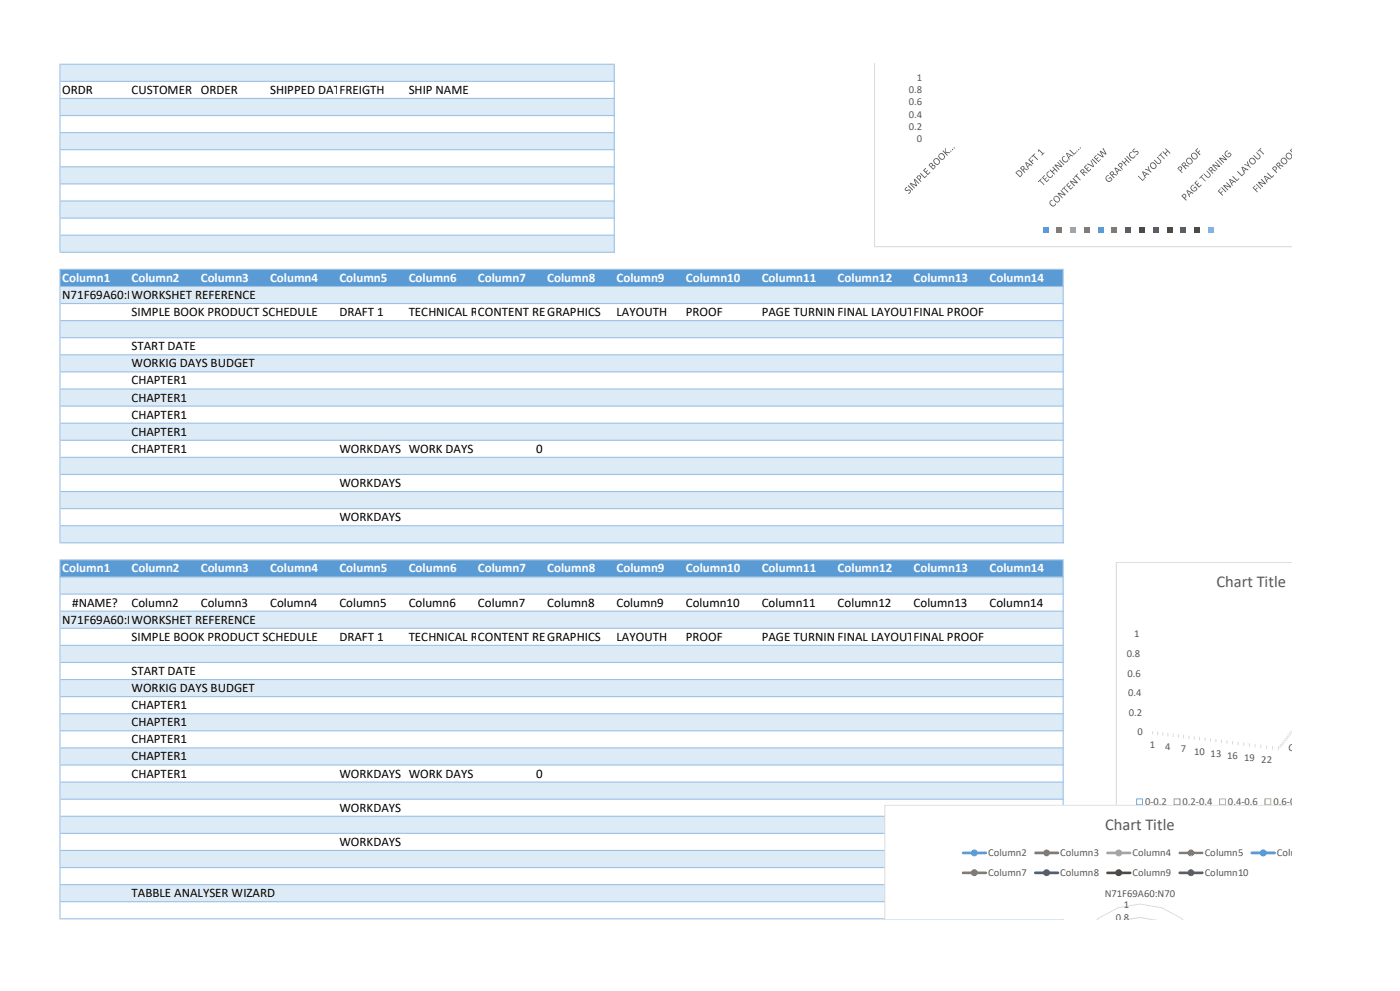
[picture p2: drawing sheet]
<svg xmlns="http://www.w3.org/2000/svg" width="420mm" height="297mm" viewBox="0 0 420 297" stroke-linecap="round" stroke-linejoin="round" font-family="sans-serif">
<path d="M18.2 19.4h166.1v5h-166.1zM18.2 29.5h166.1v5.2h-166.1zM18.2 39.8h166.1v5.1h-166.1zM18.2 50h166.1v5.2h-166.1zM18.2 60.2h166.1v5.2h-166.1zM18.2 70.5h166.1v5.1h-166.1z" fill-rule="evenodd" fill="#ddebf7"/>
<path d="M18.2 80.7h300.8v5.2h-300.8z" fill="#5b9bd5"/>
<path d="M18.2 85.9h300.8v5.1h-300.8zM18.2 96.1h300.8v5.2h-300.8zM18.2 106.3h300.8v5.2h-300.8zM18.2 116.6h300.8v5.2h-300.8zM18.2 126.8h300.8v5.2h-300.8zM18.2 137.1h300.8v5.1h-300.8zM18.2 147.3h300.8v5.2h-300.8zM18.2 157.6h300.8v5.1h-300.8z" fill-rule="evenodd" fill="#ddebf7"/>
<path d="M18.2 167.8h300.8v5.2h-300.8z" fill="#5b9bd5"/>
<path d="M18.2 172.9h300.8v5.2h-300.8zM18.2 183.2h300.8v5.1h-300.8zM18.2 193.4h300.8v5.2h-300.8zM18.2 203.7h300.8v5.1h-300.8zM18.2 213.9h300.8v5.2h-300.8zM18.2 224.2h300.8v5.1h-300.8zM18.2 234.4h300.8v5.2h-300.8zM18.2 244.6h300.8v5.2h-300.8zM18.2 254.9h300.8v5.2h-300.8zM18.2 265.1h300.8v5.2h-300.8z" fill-rule="evenodd" fill="#ddebf7"/>
<g fill="#9bc2e6">
<path d="M17.8 19.1h.4v56.7h-.4zM17.8 80.6h.4v82.3h-.4zM318.8 80.9h.3v82h-.3zM17.8 167.6h.4v107.9h-.4zM184.1 19.4h.3v56.4h-.3zM318.8 168h.3v107.5h-.3z" fill-rule="evenodd"/>
<path d="M18.2 19.1h166.2v.3h-166.2zM18.2 24.2h166.2v.4h-166.2zM18.2 29.3h166.2v.4h-166.2zM18.2 34.5h166.2v.3h-166.2zM18.2 39.6h166.2v.3h-166.2zM18.2 44.7h166.2v.3h-166.2zM18.2 49.8h166.2v.4h-166.2zM18.2 54.9h166.2v.4h-166.2zM18.2 60.1h166.2v.3h-166.2zM18.2 65.2h166.2v.3h-166.2zM18.2 70.3h166.2v.4h-166.2zM18.2 75.4h166.2v.4h-166.2zM18.2 80.6h300.9v.3h-300.9zM18.2 85.7h300.9v.3h-300.9zM18.2 90.8h300.9v.3h-300.9zM18.2 95.9h300.9v.4h-300.9zM18.2 101h300.9v.4h-300.9zM18.2 106.2h300.9v.3h-300.9zM18.2 111.3h300.9v.3h-300.9zM18.2 116.4h300.9v.4h-300.9zM18.2 121.5h300.9v.4h-300.9zM18.2 126.7h300.9v.3h-300.9zM18.2 131.8h300.9v.3h-300.9zM18.2 136.9h300.9v.3h-300.9zM18.2 142h300.9v.4h-300.9zM18.2 147.2h300.9v.3h-300.9zM18.2 152.3h300.9v.3h-300.9zM18.2 157.4h300.9v.3h-300.9zM18.2 162.5h300.9v.4h-300.9zM18.2 167.6h300.9v.4h-300.9zM18.2 172.8h300.9v.3h-300.9zM18.2 177.9h300.9v.3h-300.9zM18.2 183h300.9v.3h-300.9zM18.2 188.1h300.9v.4h-300.9zM18.2 193.3h300.9v.3h-300.9zM18.2 198.4h300.9v.3h-300.9zM18.2 203.5h300.9v.3h-300.9zM18.2 208.6h300.9v.4h-300.9zM18.2 213.7h300.9v.4h-300.9zM18.2 218.9h300.9v.3h-300.9zM18.2 224h300.9v.3h-300.9zM18.2 229.1h300.9v.3h-300.9zM18.2 234.2h300.9v.4h-300.9zM18.2 239.4h300.9v.3h-300.9zM18.2 244.5h300.9v.3h-300.9zM18.2 249.6h300.9v.3h-300.9zM18.2 254.7h300.9v.4h-300.9zM18.2 259.8h300.9v.4h-300.9zM18.2 265h300.9v.3h-300.9zM18.2 270.1h300.9v.3h-300.9zM18.2 275.2h300.9v.3h-300.9z" fill-rule="evenodd"/>
</g>
<path d="M262.3 19h125.1v54.9h-125.1z" fill="#fff"/>
<g fill="#595959">
<path d="M271.6 56.3l.3-.2 .3 .2a.41 .41 0 0 0-.5 .3 .41 .41 0 0 0 .2 .5 .41 .41 0 0 0 .5-.3 .59 .59 0 0 1 .8 .6 .59 .59 0 0 1-.8 .5 .43 .43 0 0 0 .6-.4 .43 .43 0 0 0-.6-.4 .57 .57 0 0 1-.8 0 .57 .57 0 0 1 0-.8zM272.4 55.5l1.5 1.4-.1 .2-1.5-1.4zM273.1 54.8l1.7 .7-.6-1.6 .2-.3 1.4 1.4-.2 .2-1.2-1.3 .7 1.9-1.9-.7 1.3 1.2-.2 .2-1.4-1.4zM275.3 52.7a.67 .67 0 0 1 1 .2 .67 .67 0 0 1-.4 .9l.5 .6-.2 .2-1.3-1.4zM275.5 52.8l-.3 .3 .5 .6 .4-.6-.3-.3zM276 51.9h.2l1.2 1.2 .5-.6 .2 .2-.8 .7zM277.7 50.3l.1 .2-.5 .5 .4 .5 .5-.5 .1 .1-.4 .5 .5 .5 .5-.5 .2 .1-.8 .8-1.4-1.4zM278.9 49.1a.52 .52 0 0 1 .6-.2 .52 .52 0 0 1 .3 .6 .56 .56 0 0 1 .8 .2 .56 .56 0 0 1-.2 .8l-.5 .3-1.3-1.3zM279.2 49.1l-.4 .3 .5 .5 .4-.5zM279.4 50l.6 .5 .2-.3a.35 .35 0 0 0 0-.5 .35 .35 0 0 0-.5 .1zM280.4 47.5a.98 .98 0 0 1 1.6 .7 .98 .98 0 0 1-1.4 1l-.1-.1a.94 .94 0 0 1-.1-1.6zM280.4 47.8a.79 .79 0 0 0 .2 1.1 .79 .79 0 0 0 1.1-.2l-.3-.7a.62 .62 0 0 0-1-.2zM281.8 46.1a.98 .98 0 0 1 1.3-.1 .98 .98 0 0 1 .2 1.3 .98 .98 0 0 1-1.3 .4 .99 .99 0 0 1-.2-1.6zM281.9 46.3a.73 .73 0 0 0 .3 1.2 .73 .73 0 0 0 1-.7l-.3-.4a.63 .63 0 0 0-1-.1zM282.8 45.1l.8 .6-.2-1.1 .2-.2 .2 1.1 1.3 .2-.3 .2-1.2-.2 .7 .7-.2 .3zM285.1 45.3a.18 .18 0 0 1 .3 0 .18 .18 0 0 1-.3 0zM285.6 44.8a.17 .17 0 0 1 .3 0 .17 .17 0 0 1-.3 0zM286 44.3a.2 .2 0 0 1 .4 0 .2 .2 0 0 1-.4 0z"/>
<path d="M304.6 51.7a1.07 1.07 0 0 1 1.8-.3 1.07 1.07 0 0 1-.4 1.7zM304.9 51.7l1.1 1.1a.81 .81 0 0 0 .2-1.2 .81 .81 0 0 0-1.3 .1zM306.4 49.9a.55 .55 0 0 1 .7-.1 .55 .55 0 0 1 .2 .7l1 .3-.2 .3-.6-.3-.5 .2 .6 .6-.2 .2-1.4-1.3zM306.5 50.2l-.2 .1 .5 .5 .2-.2a.34 .34 0 0 0 0-.5 .34 .34 0 0 0-.5 .1zM307.6 48.7l2.1 .8-.2 .2-.5-.3-.6 .6 .2 .5-.2 .2zM307.8 48.9l.5 1 .5-.5zM308.6 47.8l.7-.6 .1 .1-.6 .5 .5 .5 .5-.5 .2 .1-.5 .6 .5 .6-.1 .2zM309.4 46.9l1.1-.9 .1 .1-.5 .4 1.3 1.3-.2 .2-1.2-1.3-.5 .4zM311.5 44.8l1.4 1.2 .3-.3 .2 .1-.9 .8 .2-.5-1-1-.2 .5-.1-.1z"/>
<path d="M312.3 53.5l.2 .1-.4 .5 1.2 1.2-.1 .2-1.3-1.3-.4 .5-.2-.2zM312.6 53.2l.8-.7-.5 .7 .5 .4 .5-.4-.4 .6 .5 .5 .6-.6 .1 .2-.7 .7zM314.1 51.7l.5-.3 .3 .1a.74 .74 0 0 0-.4 1.3 .74 .74 0 0 0 1.3-.4 .41 .41 0 0 1 .1 .4 .41 .41 0 0 1-.3 .3 1.07 1.07 0 0 1-1.3-.1 1.07 1.07 0 0 1-.2-1.3zM315 50.8l.6 .6 .7-.7-.6-.5 .2-.2 1.4 1.4-.2 .1-.7-.6-.6 .6 .6 .7-.1 .2-1.4-1.4zM317.3 48.5l1.4 1.4-.3 .2-1.7-.5 1.1 1.2-.1 .1-1.4-1.3 .4-.3 1.6 .5-1.1-1.1zM317.8 48l.1-.1 1.4 1.5-.2 .1zM318.7 47.1l.5-.4 .3 .2a.74 .74 0 0 0-.4 1.3 .74 .74 0 0 0 1.3-.4l.1 .1a.87 .87 0 0 1-.7 .9 .87 .87 0 0 1-1-.6l-.2-.6zM320 45.8l1.9 .9-.1 .2-.5-.2-.6 .5 .2 .5-.1 .2-1-1.8zM320.1 46.1l.4 .9 .6-.5zM320.9 44.9l1.3 1.2 .6-.5 .1 .2-.7 .6-1.4-1.4zM322.9 45.3a.2 .2 0 0 1 .4 0 .2 .2 0 0 1-.4 0zM323.4 44.8a.2 .2 0 0 1 .4 0 .2 .2 0 0 1-.4 0zM323.9 44.3a.2 .2 0 0 1 .4 0 .2 .2 0 0 1-.4 0z"/>
<path d="M315.2 60l.4-.1 .2 .2a.74 .74 0 0 0-.4 1.2 .74 .74 0 0 0 1.3-.4v.1a.88 .88 0 0 1-.7 .9 .88 .88 0 0 1-1-.6 .9 .9 0 0 1 .2-1.3zM316.3 58.9a.97 .97 0 0 1 1.6 .5 .97 .97 0 0 1-1.2 1.2 1 1 0 0 1-.4-1.7zM316.4 59.1a.74 .74 0 0 0 .3 1.2 .74 .74 0 0 0 1-.7l-.2-.4a.68 .68 0 0 0-1.1-.1zM318.2 57l1.5 1.3-.3 .3-1.8-.6 1.3 1.2-.2 .2-1.4-1.3 .4-.3 1.6 .5zM319.5 55.7l.2 .2-.4 .4 1.2 1.2-.1 .2-1.3-1.2-.4 .4-.1-.1zM319.8 55.4l.8-.7-.5 .8 .5 .4 .6-.4-.5 .5 .5 .6 .6-.6 .2 .1-.8 .7zM320.9 54.3l.3-.2 1.7 .6-1.1-1.1 .2-.3 1.3 1.5-.4 .1-1.6-.5 1.2 1.2-.3 .2zM323.2 52.1l.1 .1-.3 .4 1.2 1.3-.1 .2-1.4-1.3-.4 .5-.1-.2zM324 51.3l.3-.3a.53 .53 0 0 1 .7-.2 .53 .53 0 0 1 .2 .7l1.1 .3-.2 .2-.9-.3-.3 .2 .6 .6-.1 .2zM324.3 51.3l.4 .5 .3-.2a.35 .35 0 0 0 0-.5 .35 .35 0 0 0-.6 0zM325.2 50l.8-.6 .1 .1-.6 .6 .4 .4 .6-.5 .1 .2-.5 .5 .5 .5 .6-.6 .1 .2-.8 .7zM327.2 48.1l.2-.1 .8 1.8-.2 .3-1.9-.9 .2-.2 1.7 .8zM327.6 47.7l.1-.1 1.4 1.4-.2 .1zM328.1 47.1l.8-.7 .1 .2-.6 .6 .5 .4 .6-.4-.5 .6 .5 .5 .6-.6 .2 .1-.8 .8zM330 45.3l1.6 .8-.8-1.6 .2-.1 .9 1.8-.2 .2-1.4-.8 .8 1.3-.3 .3-1.7-1 .2-.2 1.5 .9z"/>
<path d="M331.9 52.7l.5-.2 .3 .1a.8 .8 0 0 0-.7 1.2 .8 .8 0 0 0 1.4-.1l-.4-.4-.3 .3-.2-.1 .6-.5 .6 .6a1.03 1.03 0 0 1-1.5 .8 1.03 1.03 0 0 1-.3-1.7zM333.2 51.5a.52 .52 0 0 1 .7-.1 .52 .52 0 0 1 .2 .7l1 .3-.2 .2-.8-.3-.4 .3 .6 .6-.1 .2-1.4-1.3zM333.3 51.7l-.2 .2 .5 .5 .3-.5-.2-.3zM334.5 50.2l2 .9-.2 .2-.5-.2-.6 .5 .1 .7-1-1.8zM334.6 50.5l.5 .9 .5-.5zM335.7 49a.67 .67 0 0 1 1.1 .2 .67 .67 0 0 1-.5 1l.5 .5v.1l-1.5-1.3zM335.8 49.2l-.2 .2 .6 .6 .1-.2a.41 .41 0 0 0 .1-.6 .41 .41 0 0 0-.6 0zM336.5 48.2l.7 .5 .7-.7-.6-.5 .2-.2 1.4 1.4-.2 .2-.7-.7-.6 .7 .6 .6-.2 .2zM338 46.8l1.4 1.3-.1 .1-1.4-1.3zM339 45.6h.6a.76 .76 0 0 0-.3 1.3 .76 .76 0 0 0 1.2-.4l.1 .1a.85 .85 0 0 1-.6 .9 .85 .85 0 0 1-1-.4 .93 .93 0 0 1 0-1.5zM339.9 44.7l.4-.2 .2 .2a.41 .41 0 0 0-.5 .3 .41 .41 0 0 0 .2 .5 .41 .41 0 0 0 .6-.2 .59 .59 0 0 1 .8 .6 .59 .59 0 0 1-.9 .5 .42 .42 0 0 0 .6-.4 .42 .42 0 0 0-.6-.4 .57 .57 0 0 1-.8-.1 .57 .57 0 0 1 0-.8z"/>
<path d="M341.4 52.8l.1-.1 1.3 1.2 .5-.5 .2 .2-.8 .6zM342.7 51.5l.2-.1 1.9 .9-.2 .1-.5-.2-.6 .6 .2 .5-.1 .2zM342.9 51.6l.5 1 .5-.5zM343.5 50.7l.2-.1 .9 .3-.3-.9 .2-.2a2.2 2.2 0 0 0 .9 1.8l-.2 .1-.5-.5zM345.2 48.9a.99 .99 0 0 1 1.7 .5 .99 .99 0 0 1-1.3 1.1 1.04 1.04 0 0 1-.4-1.6zM345.4 49.1a.76 .76 0 0 0 .2 1.1 .76 .76 0 0 0 1.1-.5l-.3-.5a.61 .61 0 0 0-1-.1zM346.2 48l.2-.1 .8 .8a.5 .5 0 0 0 .8 .1 .5 .5 0 0 0-.1-.8l-.8-1 1 .9a.75 .75 0 0 1 0 1 .75 .75 0 0 1-1.1 0zM347.4 46.7l1.1-1 .1 .2-.4 .4 1.3 1.3-.3 .2-1.2-1.3-.4 .4zM348.7 45.4l.2-.1 .6 .6 .6-.6-.6-.6 .3-.2 1.3 1.4-.2 .2-.6-.7-.6 .7 .6 .6-.2 .2z"/>
<path d="M353.6 50.1a.67 .67 0 0 1 1 .1 .67 .67 0 0 1-.4 1l.5 .6-1.5-1.3zM353.8 50.2l-.3 .3 .6 .5 .3-.6-.3-.3zM354.8 48.9a.52 .52 0 0 1 .7-.1 .52 .52 0 0 1 .1 .6l1.1 .4-.1 .2-.8-.3-.4 .1-.1 .1 .6 .6-.1 .2-1.4-1.4zM354.9 49l-.2 .3 .5 .4 .3-.6zM356.1 47.5a.98 .98 0 0 1 1.6 .5 .98 .98 0 0 1-1.3 1.1l-.2-.2a.89 .89 0 0 1-.1-1.4zM356.2 47.7a.78 .78 0 0 0 .2 1.1 .78 .78 0 0 0 1.1-.2l-.2-.8a.62 .62 0 0 0-1.1-.1zM357.6 46a.97 .97 0 0 1 1.6 .5 .97 .97 0 0 1-1.2 1.2 1 1 0 0 1-.4-1.7zM357.7 46.2a.74 .74 0 0 0 .3 1.2 .74 .74 0 0 0 1-.7l-.3-.4a.68 .68 0 0 0-1-.1zM358.6 45l.7-.6 .1 .2-.5 .5 .5 .5 .6-.5-.5 .6 .6 .7-.2 .1z"/>
<path d="M354.8 58.3a.67 .67 0 0 1 1 .1 .67 .67 0 0 1-.3 1l.5 .5-.2 .2-1.3-1.3zM354.9 58.5l-.1 .2 .5 .6 .2-.2a.41 .41 0 0 0 0-.6 .41 .41 0 0 0-.6 0zM356 57.1l.2-.1 1.9 .9-.3 .2-.5-.3-.5 .6 .2 .5-.2 .2zM356.2 57.3l.5 1 .5-.6zM357.3 55.8l.2-.2a.38 .38 0 0 1 .3-.3 .38 .38 0 0 1 .4 .2 .8 .8 0 0 0-.7 1.3 .8 .8 0 0 0 1.4-.2l-.4-.4-.3 .3-.2-.1 .6-.5 .6 .6a1.03 1.03 0 0 1-1.4 .8 1.03 1.03 0 0 1-.5-1.5zM359 54.1l.2 .1-.6 .6 .5 .4 .5-.5 .1 .2-.5 .5 .5 .5 .6-.6 .2 .1-.8 .8-1.4-1.4zM360.7 52.4l.2 .1-.4 .5 1.2 1.2-.1 .2-1.3-1.3-.4 .5-.2-.2zM361.9 51.2l.2-.1 .8 .8a.76 .76 0 0 1 0 1.1 .76 .76 0 0 1-1 0l-.9-.9 .2-.2 .8 .9a.5 .5 0 0 0 .8 .1 .5 .5 0 0 0 0-.7zM362.8 50.3a.53 .53 0 0 1 .8-.2 .53 .53 0 0 1 .1 .7l1.1 .4-.3 .2-.9-.3-.2 .2 .6 .6-.2 .2-1.3-1.4zM363 50.4l-.2 .3 .4 .4 .4-.6-.3-.2zM364.6 48.5l1.5 1.3-.5 .2-1.6-.5 1.2 1.2-.1 .2-1.5-1.4 .3-.3 1.8 .6-1.2-1.2zM365.2 47.9l1.4 1.3-.1 .2-1.4-1.4zM366.6 46.5l.1-.1 1.4 1.4-.1 .2h-.3l-1.6-.5 1.1 1.2-.1 .2-1.4-1.4 .3-.3 1.7 .6zM367.7 45.4l.4-.3 .3 .1a.82 .82 0 0 0-.6 1.3 .82 .82 0 0 0 1.4-.1l-.4-.5-.4 .4-.1-.2 .5-.5 .6 .6a1.05 1.05 0 0 1-1.5 .9 1.05 1.05 0 0 1-.2-1.7z"/>
<path d="M365.4 57.2l.7-.6-.4 .6 .4 .5 .7-.5-.5 .7 .6 .6-.2 .1zM366.4 56.2l.1-.1 1.4 1.4-.2 .1zM367 55.6l.3-.2 1.6 .5-1.1-1.1 .2-.2 1.4 1.4-.4 .2-1.7-.5 1.2 1.2-.2 .2zM368.8 53.7l2 .8-.2 .2-.4-.2-.6 .6 .2 .4-.1 .3zM369 53.9l.5 1 .5-.5zM369.7 52.8l1.4 1.2 .5-.5 .2 .1-.8 .7zM371.2 51.3l1.4 1.2 .5-.5 .2 .2-.8 .6-1.4-1.3zM372.5 50l2 .8-.2 .3-.5-.3-.5 .6 .2 .5-.1 .2zM372.7 50.2l.5 1 .4-.5zM374.2 48.3l.1 .1a2.26 2.26 0 0 0 .9 1.7l-.2 .2-.5-.5-1.3-.4 .2-.3 1 .4-.3-.9zM375 47.5a.98 .98 0 0 1 1.7 .5 .98 .98 0 0 1-1.4 1.1l-.2-.2a.98 .98 0 0 1-.1-1.4zM375.2 47.7a.76 .76 0 0 0 .2 1.1 .76 .76 0 0 0 1.1-.3l-.4-.7a.63 .63 0 0 0-.9-.1zM376.9 45.7l.1-.1 .9 .8a.76 .76 0 0 1 0 1.1 .76 .76 0 0 1-1 0l-.9-1 .1-.1 .9 .9a.5 .5 0 0 0 .7 .1 .5 .5 0 0 0 0-.7zM378.2 44.3l.2 .2-.4 .4 1.2 1.2-.1 .2-1.3-1.2-.4 .4-.2-.1z"/>
<path d="M376.5 55.5l.1 .2-.5 .6 .5 .4 .5-.5 .1 .1-.5 .6 .7 .6-.2 .2-1.4-1.4zM376.9 55.2l1.5 1.3-.2 .1zM377.4 54.6l.3-.2 1.7 .5-1.2-1.1 .3-.2 1.3 1.5-.4 .1-1.7-.5 1.2 1.2-.2 .2zM379.3 52.7l2 .9-.2 .2-.5-.3-.6 .6 .2 .5-.1 .2zM379.4 53l.5 .9 .5-.5zM380.2 51.8l1.4 1.2 .5-.5 .1 .2-.8 .6zM382 50a.66 .66 0 0 1 1 .2 .66 .66 0 0 1-.4 .9l.6 .6-.2 .2-1.4-1.4zM381.9 50.4l.6 .6 .2-.2a.41 .41 0 0 0 0-.6 .41 .41 0 0 0-.6 0zM383.2 48.9a.53 .53 0 0 1 .7-.1 .53 .53 0 0 1 .1 .7l1.1 .3-.2 .2-.7-.3-.5 .2 .6 .6-.1 .2-1.5-1.3zM383.2 49.1l-.2 .2 .5 .5 .2-.2a.34 .34 0 0 0 0-.6 .34 .34 0 0 0-.5 .1zM384.5 47.5a.98 .98 0 0 1 1.6 .5 .98 .98 0 0 1-1.3 1.1 1.01 1.01 0 0 1-.3-1.6zM384.6 47.7a.73 .73 0 0 0 .3 1.2 .73 .73 0 0 0 1-.7l-.3-.4a.61 .61 0 0 0-1-.1zM386 46a1 1 0 0 1 1.5 .4 1 1 0 0 1-.7 1.4l-.6-.2a1.02 1.02 0 0 1-.2-1.6zM386.1 46.2a.76 .76 0 0 0 .3 1.2 .76 .76 0 0 0 1-.6l-.3-.5a.68 .68 0 0 0-1-.1zM387.4 44.4l-.1 .7 .1 .5v-.6v1.5l-.4-1.4z"/>
</g>
<path d="M312.8 68h1.7v1.7h-1.7z" fill="#5b9bd5"/>
<path d="M316.9 68h1.7v1.7h-1.7z" fill="#ed7d31"/>
<path d="M321.1 68h1.7v1.7h-1.7z" fill="#a5a5a5"/>
<path d="M325.2 68h1.7v1.7h-1.7z" fill="#ffc000"/>
<path d="M329.3 68h1.7v1.7h-1.7z" fill="#4472c4"/>
<path d="M333.5 68h1.7v1.7h-1.7z" fill="#70ad47"/>
<path d="M337.6 68h1.7v1.7h-1.7z" fill="#255e91"/>
<path d="M341.7 68h1.8v1.7h-1.8z" fill="#9e480e"/>
<path d="M345.9 68h1.7v1.7h-1.7z" fill="#636363"/>
<path d="M350 68h1.7v1.7h-1.7z" fill="#997300"/>
<path d="M354.1 68h1.8v1.7h-1.8z" fill="#264478"/>
<path d="M358.3 68h1.7v1.7h-1.7z" fill="#43682b"/>
<path d="M362.4 68h1.8v1.7h-1.8z" fill="#7cafdd"/>
<path d="M262.2 19h125.2v55.1h-125.1zM262.3 19h.2v54.9l-.2-.1 125.1 .1v-54.9z" fill="#d9d9d9"/>
<path d="M334.9 168.6h52.5v76.8h-52.5z" fill="#fff"/>
<g fill="#d9d9d9">
<path d="M383.5 223.7h1v.3h-1zM384 223.1h1v.3h-1zM384.4 222.5h1v.3h-1zM384.9 221.9h1v.3h-1zM385.4 221.3h1v.3h-1zM385.8 220.7h1v.3h-1zM386.2 220.1h1.1v.3h-1.1zM386.7 219.6h.7v.3h-.7zM387.1 219h.3v.3h-.3zM387.4 218.5v.3zM387.4 218v.3zM387.4 217.4v.3zM387.4 216.9v.3zM387.4 216.4v.3z"/>
<path d="M345.7 219.1h.2v1h-.2zM347.1 219.3h.3v1h-.3zM348.7 219.5h.3v1h-.3zM350.2 219.7h.3v1h-.3zM351.8 219.9h.3v1h-.3zM353.4 220.1h.3v1h-.3zM354.9 220.3h.3v1h-.3zM356.5 220.5h.3v1h-.3zM358.1 220.7h.3v1h-.3zM359.7 220.9h.3v1h-.3zM361.4 221.1h.3v1h-.3zM363 221.3h.3v1h-.3zM364.6 221.5h.3v1h-.3zM366.3 221.7h.3v1h-.3zM367.9 221.9h.3v1h-.3zM369.6 222.1h.3v1h-.3zM371.3 222.3h.3v1.1h-.3zM373 222.5h.3v1.1h-.3zM374.7 222.8h.2v1h-.2zM376.4 223h.3v1h-.3zM378.1 223.2h.3v1h-.3zM379.8 223.4h.3v1h-.3zM381.6 223.6h.3v1.1h-.3zM383.4 223.9h.2v1h-.2z"/>
</g>
<path d="M340.9 239.3h1.9v2h-1.9zM341 239.6l.1-.2v1.8l-.1-.2h1.7l-.1 .2v-1.8l.1 .2z" fill="#5b9bd5"/>
<path d="M352.1 239.3h2v2h-2zM352.2 239.6l.1-.2v1.8l-.1-.2h1.8l-.2 .2v-1.8l.2 .2z" fill="#ed7d31"/>
<path d="M365.8 239.3h1.9v2h-1.9zM365.8 239.6l.2-.2v1.8l-.2-.2h1.8l-.1 .2v-1.8l.1 .2z" fill="#a5a5a5"/>
<path d="M379.4 239.3h1.9v2h-1.9zM379.5 239.6l.1-.2v1.8l-.1-.2h1.8l-.2 .2v-1.8l.2 .2z" fill="#ffc000"/>
<path d="M334.8 168.5l52.6-.1v77.1h-52.6zM334.9 168.7l.1-.1v76.8l-.1-.1 52.5 .1v-76.8z" fill="#d9d9d9"/>
<path d="M265.4 241.3h122v34.2h-122z" fill="#fff"/>
<path d="M342 275.6h1.3zM343.2 275.6h1.3zM344.3 275.6h1.1zM345.2 275.6h.8zM345.7 275.6h.4zM345.5 275.6h.6zM344.8 275.6h1zM343.8 275.6h1.2zM342.6 275.6h1.3zM341.3 275.6h1.3zM340 275.6h1.3zM338.9 275.6h1.2zM338.2 275.6h.9zM337.8 275.6h.6zM337.8 275.6h.4zM337.9 275.6h.8zM338.5 275.6h1.1zM339.4 275.6h1.3zM340.7 275.6h1.3zM342 275.6h2.6zM344.5 275.6h2.5zM346.8 275.6h2zM348.6 275.6h1.3zM349.6 275.6h.5zM349.2 275.6h.9zM347.8 275.6h1.7zM345.7 275.6h2.3zM343.2 275.6h2.6zM340.6 275.6h2.7zM338.1 275.6h2.6zM336 275.6h2.2zM334.5 275.6h1.6zM333.8 275.6h.9zM333.8 275.6h.5zM334.1 275.6h1.2zM335.1 275.6h2zM337 275.6h2.4zM339.3 275.6h2.7zM342 275.6h3.9zM345.8 275.6h3.7zM349.3 275.6h2.9zM352 275.6h1.8zM353.5 275.6h.7zM352.9 275.6h1.2zM350.8 275.6h2.3zM347.6 275.6h3.3zM343.9 275.6h3.9zM339.9 275.6h4.1zM336.2 275.6h3.8zM333 275.6h3.3zM330.8 275.6h2.4zM329.8 275.6h1.2zM329.8 275.6h.6zM330.2 275.6h1.7zM331.7 275.6h2.9zM334.5 275.6h3.6zM338 275.6h4zM342 274.8l5.2 .8-5.2-.5zM347.1 275.6h4.8zM351.7 275.6h3.9zM355.3 275.6h2.4zM357.5 275.6h.7zM356.6 275.6h1.5zM353.7 275.6h3.1zM349.6 275.6h4.3zM344.6 275.6h5.1zM339.3 275.6h5.3zM334.2 275.6h5.1zM330 275.6h4.3zM327.1 275.6h3.1zM325.8 275.6h1.5zM325.8 275.6h.7zM326.2 275.6h2.4zM328.4 275.6h3.8zM332 275.6h4.8zM336.7 275.6l5.3-.8v.3zM342 270.8l6.5 1.1v.3l-6.5-1.1zM348.6 271.9l5.8 3.2-.1 .2-5.9-3.1zM354.2 275.3l.3-.2 4.4 .5zM358.7 275.6h2.9zM361.4 275.6h.8zM360.3 275.6h1.9zM356.7 275.6h3.9zM351.5 275.6h5.4zM345.2 275.6h6.4zM338.6 275.6h6.7zM332.3 275.6h6.4zM327.1 275.6h5.3zM323.4 275.6h3.8zM321.7 275.6h1.9zM321.7 275.6h.9zM322.3 275.6h2.9zM325 275.6l4.5-.5 .2 .2zM329.5 275.1l5.9-3.2 .1 .3-5.9 3.1zM335.4 271.9l6.6-1.1v.3l-6.6 1.1z" fill="#d9d9d9"/>
<g fill="#5b9bd5">
<path d="M288.7 255.3l7-.1 .4 .5-.4 .3h-6.8l-.4-.3z"/>
<path d="M291.3 255.6a1.02 1.02 0 0 1 2 0 1.02 1.02 0 0 1-2 0zM291.5 255.6a.76 .76 0 0 0 1.5 0 .76 .76 0 0 0-1.5 0z"/>
<circle cx="292.3" cy="255.6" r=".88"/>
</g>
<g fill="#ed7d31">
<path d="M310.4 255.3l7-.1 .4 .5-.4 .3h-6.8l-.4-.3z"/>
<path d="M313 255.6a1.02 1.02 0 0 1 2 0 1.02 1.02 0 0 1-2 0zM313.2 255.6a.76 .76 0 0 0 1.5 0 .76 .76 0 0 0-1.5 0z"/>
<circle cx="313.9" cy="255.6" r=".88"/>
</g>
<g fill="#a5a5a5">
<path d="M332 255.3l7-.1 .4 .5-.4 .3h-6.8l-.3-.3z"/>
<path d="M334.6 255.6a1.02 1.02 0 0 1 2 0 1.02 1.02 0 0 1-2 0zM334.8 255.6a.8 .8 0 0 0 1.6 0 .8 .8 0 0 0-1.6 0z"/>
<circle cx="335.6" cy="255.6" r=".88"/>
</g>
<g fill="#ffc000">
<path d="M353.7 255.3l7-.1 .4 .5-.4 .3h-6.8l-.4-.3z"/>
<path d="M356.3 255.6a1.02 1.02 0 0 1 2 0 1.02 1.02 0 0 1-2 0zM356.5 255.6a.76 .76 0 0 0 1.5 0 .76 .76 0 0 0-1.5 0z"/>
<circle cx="357.3" cy="255.6" r=".88"/>
</g>
<g fill="#4472c4">
<path d="M375.3 255.3l7-.1 .4 .5-.4 .3h-6.8l-.3-.3z"/>
<path d="M377.9 255.6a1.05 1.05 0 0 1 2.1 0 1.05 1.05 0 0 1-2.1 0zM378.2 255.6a.76 .76 0 0 0 1.5 0 .76 .76 0 0 0-1.5 0z"/>
<circle cx="378.9" cy="255.6" r=".88"/>
</g>
<g fill="#70ad47">
<path d="M288.6 261.4l.3-.2h6.8l.4 .4-.4 .4h-6.8l-.3-.2z"/>
<path d="M291.3 261.6a1.02 1.02 0 0 1 2 0 1.02 1.02 0 0 1-2 0zM291.5 261.5a.76 .76 0 0 0 1.5 0 .76 .76 0 0 0-1.5 0z"/>
<circle cx="292.3" cy="261.5" r=".88"/>
</g>
<g fill="#255e91">
<path d="M310.3 261.4l.3-.2h6.8l.4 .4-.4 .4h-6.8l-.3-.2z"/>
<path d="M313 261.6a1.02 1.02 0 0 1 2 0 1.02 1.02 0 0 1-2 0zM313.2 261.5a.76 .76 0 0 0 1.5 0 .76 .76 0 0 0-1.5 0z"/>
<circle cx="313.9" cy="261.5" r=".88"/>
</g>
<g fill="#9e480e">
<path d="M331.9 261.4l.3-.2h6.8l.4 .4-.4 .4h-6.8l-.3-.2z"/>
<path d="M334.6 261.6a1.02 1.02 0 0 1 2 0 1.02 1.02 0 0 1-2 0zM334.8 261.5a.8 .8 0 0 0 1.6 0 .8 .8 0 0 0-1.6 0z"/>
<circle cx="335.6" cy="261.5" r=".88"/>
</g>
<g fill="#636363">
<path d="M353.6 261.4l.3-.2h6.8l.4 .4-.4 .4h-6.8l-.3-.2z"/>
<path d="M356.3 261.6a1.02 1.02 0 0 1 2 0 1.02 1.02 0 0 1-2 0zM356.5 261.5a.76 .76 0 0 0 1.5 0 .76 .76 0 0 0-1.5 0z"/>
<circle cx="357.3" cy="261.5" r=".88"/>
</g>
<path d="M265.4 241.2h122v34.4h-122.1zM265.4 241.5l.2-.2v34.3h-.2h122v-34.3z" fill="#d9d9d9"/>
<g font-size="5" fill="#595959">
<text x="364.9" y="175.9">Chart Title</text>
<text x="331.5" y="248.7">Chart Title</text>
</g>
<g font-size="3.9">
<text x="18.7" y="28.2">ORDR</text>
<text x="39.5" y="28.2">CUSTOMER ORDER</text>
<text x="81" y="28.2">SHIPPED DATA</text>
<text x="101.8" y="28.2">FREIGTH</text>
<text x="122.6" y="28.2">SHIP NAME</text>
<text x="18.7" y="89.6">N71F69A60:N70</text>
<text x="39.5" y="89.6">WORKSHET REFERENCE</text>
<text x="39.5" y="94.7">SIMPLE BOOK PRODUCT SCHEDULE</text>
<text x="101.8" y="94.7">DRAFT 1</text>
<text x="122.6" y="94.7">TECHNICAL REVIEW</text>
<text x="143.4" y="94.7">CONTENT REVIEW</text>
<text x="164.2" y="94.7">GRAPHICS</text>
<text x="185" y="94.7">LAYOUTH</text>
<text x="205.7" y="94.7">PROOF</text>
<text x="228.5" y="94.7">PAGE TURNINGFINAL LAYOUTFINAL PROOF</text>
<text x="39.5" y="105">START DATE</text>
<text x="39.5" y="110.1">WORKIG DAYS BUDGET</text>
<text x="39.5" y="115.2">CHAPTER1</text>
<text x="39.5" y="120.4">CHAPTER1</text>
<text x="39.5" y="125.5">CHAPTER1</text>
<text x="39.5" y="130.6">CHAPTER1</text>
<text x="39.5" y="135.7">CHAPTER1</text>
<text x="101.8" y="135.7">WORKDAYS WORK DAYS</text>
<text x="160.8" y="135.7">0</text>
<text x="101.8" y="146">WORKDAYS</text>
<text x="101.8" y="156.2">WORKDAYS</text>
<text x="21.7" y="181.8">#NAME?</text>
<text x="39.5" y="181.8">Column2</text>
<text x="60.2" y="181.8">Column3</text>
<text x="81" y="181.8">Column4</text>
<text x="101.8" y="181.8">Column5</text>
<text x="122.6" y="181.8">Column6</text>
<text x="143.4" y="181.8">Column7</text>
<text x="164.2" y="181.8">Column8</text>
<text x="185" y="181.8">Column9</text>
<text x="205.7" y="181.8">Column10</text>
<text x="228.5" y="181.8">Column11</text>
<text x="251.3" y="181.8">Column12</text>
<text x="274.1" y="181.8">Column13</text>
<text x="296.8" y="181.8">Column14</text>
<text x="18.7" y="186.9">N71F69A60:N70</text>
<text x="39.5" y="186.9">WORKSHET REFERENCE</text>
<text x="39.5" y="192.1">SIMPLE BOOK PRODUCT SCHEDULE</text>
<text x="101.8" y="192.1">DRAFT 1</text>
<text x="122.6" y="192.1">TECHNICAL REVIEW</text>
<text x="143.4" y="192.1">CONTENT REVIEW</text>
<text x="164.2" y="192.1">GRAPHICS</text>
<text x="185" y="192.1">LAYOUTH</text>
<text x="205.7" y="192.1">PROOF</text>
<text x="228.5" y="192.1">PAGE TURNINGFINAL LAYOUTFINAL PROOF</text>
<text x="39.5" y="202.3">START DATE</text>
<text x="39.5" y="207.4">WORKIG DAYS BUDGET</text>
<text x="39.5" y="212.6">CHAPTER1</text>
<text x="39.5" y="217.7">CHAPTER1</text>
<text x="39.5" y="222.8">CHAPTER1</text>
<text x="39.5" y="227.9">CHAPTER1</text>
<text x="39.5" y="233">CHAPTER1</text>
<text x="101.8" y="233">WORKDAYS WORK DAYS</text>
<text x="160.8" y="233">0</text>
<text x="101.8" y="243.3">WORKDAYS</text>
<text x="101.8" y="253.5">WORKDAYS</text>
<text x="39.5" y="268.9">TABBLE ANALYSER WIZARD</text>
</g>
<g font-size="3.9" fill="#fff">
<text x="18.7" y="84.5">Column1</text>
<text x="39.5" y="84.5">Column2</text>
<text x="60.2" y="84.5">Column3</text>
<text x="81" y="84.5">Column4</text>
<text x="101.8" y="84.5">Column5</text>
<text x="122.6" y="84.5">Column6</text>
<text x="143.4" y="84.5">Column7</text>
<text x="164.2" y="84.5">Column8</text>
<text x="185" y="84.5">Column9</text>
<text x="205.7" y="84.5">Column10</text>
<text x="228.5" y="84.5">Column11</text>
<text x="251.3" y="84.5">Column12</text>
<text x="274.1" y="84.5">Column13</text>
<text x="296.8" y="84.5">Column14</text>
<text x="18.7" y="171.6">Column1</text>
<text x="39.5" y="171.6">Column2</text>
<text x="60.2" y="171.6">Column3</text>
<text x="81" y="171.6">Column4</text>
<text x="101.8" y="171.6">Column5</text>
<text x="122.6" y="171.6">Column6</text>
<text x="143.4" y="171.6">Column7</text>
<text x="164.2" y="171.6">Column8</text>
<text x="185" y="171.6">Column9</text>
<text x="205.7" y="171.6">Column10</text>
<text x="228.5" y="171.6">Column11</text>
<text x="251.3" y="171.6">Column12</text>
<text x="274.1" y="171.6">Column13</text>
<text x="296.8" y="171.6">Column14</text>
</g>
<g font-size="3.2" fill="#595959">
<text x="272.7" y="27.9">0.8</text>
<text x="275.1" y="24.2">1</text>
<text x="272.7" y="35.3">0.4</text>
<text x="272.7" y="31.6">0.6</text>
<text x="272.7" y="38.9">0.2</text>
<text x="275.1" y="42.6">0</text>
<text x="340.3" y="190.8">1</text>
<text x="338" y="196.9">0.8</text>
<text x="338.2" y="202.9">0.6</text>
<text x="338.5" y="208.7">0.4</text>
<text x="338.6" y="214.5">0.2</text>
<text x="341.2" y="220.2">0</text>
<text x="345" y="224.2">1</text>
<text x="349.6" y="224.8">4</text>
<text x="354.3" y="225.4">7</text>
<text x="358.3" y="226.1">10</text>
<text x="363.2" y="226.7">13</text>
<text x="368.1" y="227.4">16</text>
<text x="386.5" y="225">Column1</text>
<text x="373.2" y="228">19</text>
<text x="378.4" y="228.7">22</text>
<text x="343.5" y="241.2">0-0.2</text>
<text x="354.7" y="241.2">0.2-0.4</text>
<text x="368.4" y="241.2">0.4-0.6</text>
<text x="382" y="241.2">0.6-0.8</text>
<text x="296.5" y="256.5">Column2</text>
<text x="318.1" y="256.5">Column3</text>
<text x="339.8" y="256.5">Column4</text>
<text x="361.4" y="256.5">Column5</text>
<text x="383.1" y="256.5">Column6</text>
<text x="296.5" y="262.5">Column7</text>
<text x="318.1" y="262.5">Column8</text>
<text x="339.8" y="262.5">Column9</text>
<text x="361.4" y="262.5">Column10</text>
<text x="331.4" y="268.9">N71F69A60:N70</text>
<text x="337.1" y="272">1</text>
<text x="334.7" y="276.1">0.8</text>
</g>
</svg>
